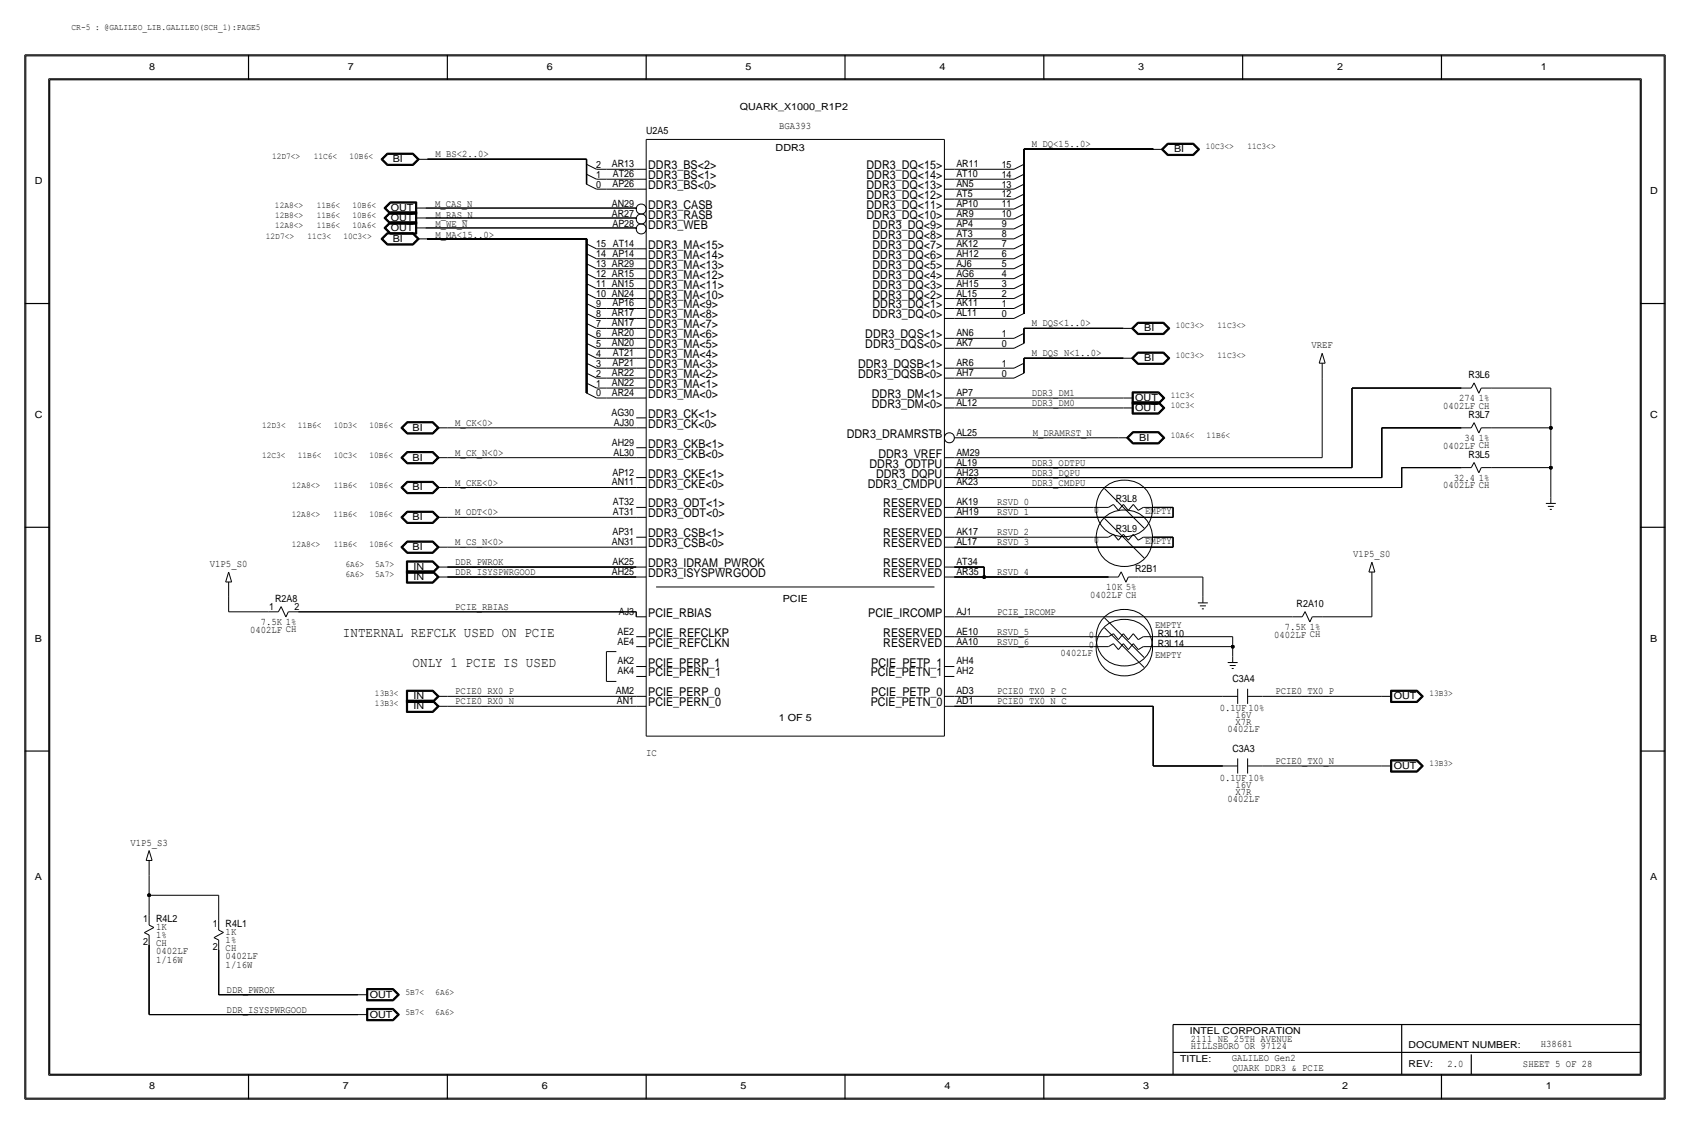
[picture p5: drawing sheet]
<svg xmlns="http://www.w3.org/2000/svg" width="432mm" height="287mm" viewBox="0 0 432 287" stroke-linecap="round" stroke-linejoin="round" font-family="sans-serif">
<g fill="none" stroke="#000" stroke-width=".3">
<path d="M6.3 14v266.7zM6.4 14h419zM63.5 14v6.4zM114.3 14v6.4zM165.1 14v6.4zM215.9 14v6.4zM266.7 14v6.4zM317.5 14v6.4zM368.3 14v6.4zM425.4 14v266.7zM12.7 20.4h406.4zM12.7 20.4v254z"/>
<path d="M261.6 38.2v3.8zM261.6 38.2h33zM419.1 20.4v254zM109.2 40.7h40.7zM149.9 44.5v2.5zM149.9 42v2.5zM149.9 40.7v1.3zM261.6 59.7v2.6zM261.6 57.2v2.5zM261.6 54.7v2.5zM261.6 52.1v2.6zM261.6 49.6v2.5z"/>
<path d="M261.6 47v2.6zM261.6 44.5v2.5zM261.6 42v2.5zM6.3 77.5h6.4zM109.2 61h40.7zM149.9 77.5v2.6zM149.9 75v2.5zM149.9 72.4v2.6zM149.9 69.9v2.5zM149.9 67.4v2.5zM149.9 64.8v2.6zM149.9 62.3v2.5z"/>
<path d="M149.9 61v1.3zM261.6 77.5v2.6zM261.6 75v2.5zM261.6 72.4v2.6zM261.6 69.9v2.5zM261.6 67.4v2.5zM261.6 64.8v2.6zM261.6 62.3v2.5zM419.1 77.5h6.3zM149.9 97.8v2.6zM149.9 95.3v2.5zM149.9 92.8v2.5z"/>
<path d="M149.9 90.2v2.6zM149.9 87.7v2.5zM149.9 85.1v2.6zM149.9 82.6v2.5zM149.9 80.1v2.5zM261.6 85.1v2.6zM261.6 83.9v1.2zM261.6 83.9h25.4zM261.6 92.8v2.5zM261.6 91.5v1.3zM261.6 91.5h25.4zM6.3 134.7h6.4z"/>
<path d="M419.1 134.7h6.3zM6.3 191.8h6.4zM419.1 191.8h6.3zM12.7 274.4h406.4zM63.5 274.4v6.3zM114.3 274.4v6.3zM165.1 274.4v6.3zM215.9 274.4v6.3zM266.7 274.4v6.3zM299.7 268.8h119.4zM299.7 261.7v12.7zM299.7 261.7h119.4z"/>
<path d="M358.1 261.7v12.7zM368.3 274.4v6.3zM375.9 269.3v5.1zM6.4 280.7h419z"/>
</g>
<g fill="none" stroke="#000" stroke-width=".26">
<path d="M6.6 14.3h418.6zM6.6 14.3v266.2zM425.2 14.3v266.2zM12.4 20.1v254.5zM12.4 20.1h407zM98.9 39.1h6.7zM99 39.2h6.5zM99 39.3h6.5zM99.1 39.4h6.3zM105.4 39.4l1.3 1.3zM105.5 39.3l1.3 1.4zM105.5 39.2l1.5 1.5z"/>
<path d="M105.6 39.1l1.5 1.6zM165.1 35.6h76.2zM165.1 35.6v152.4zM241.3 35.6v152.4zM294.6 38.2h2.6zM296.7 38.2l1.6 1.5zM296.7 38.2l1.6-1.6zM296.9 38.2l1.4 1.4zM296.9 38.2l1.4-1.5zM297 38.2l1.4-1.4zM297 38.2l1.4 1.3zM297.2 38.2l1.2 1.2z"/>
<path d="M298.3 39.7h6.7zM298.3 36.6h6.7zM298.3 39.6h6.6zM298.3 36.7h6.6zM298.4 36.8h6.5zM298.4 39.5h6.5zM298.4 36.9h6.4zM298.4 39.4h6.4zM298.5 36.9l-1.3 1.3zM304.8 36.9l1.3 1.3zM304.8 39.4l1.3-1.2zM304.9 39.5l1.3-1.3z"/>
<path d="M304.9 36.8l1.3 1.4zM304.9 36.7l1.5 1.5zM304.9 39.6l1.5-1.4zM305 36.6l1.5 1.6zM305 39.7l1.5-1.5zM419.4 20.1v254.5zM97.3 40.7l1.6 1.6zM97.3 40.7l1.6-1.6zM97.5 40.7l1.5 1.5zM97.5 40.7l1.5-1.5zM97.6 40.7l1.4-1.4zM97.6 40.7l1.4 1.4z"/>
<path d="M97.8 40.7l1.3-1.3zM97.8 40.7l1.3 1.3zM98.1 53.1l1.6-1.5zM98.1 55.7l1.6-1.6zM98.1 58.2l1.6-1.6zM98.1 53.1l1.6 1.6zM98.1 55.7l1.6 1.6zM98.1 58.2l1.6 1.6zM98.2 53.1l1.5 1.5zM98.2 55.7l1.5 1.5zM98.2 58.2l1.5 1.5zM98.2 53.1l1.5-1.4z"/>
<path d="M98.2 55.7l1.5-1.5zM98.2 58.2l1.5-1.5zM98.4 53.1l1.4-1.3zM98.4 55.7l1.4-1.4zM98.4 58.2l1.4-1.4zM98.4 53.1l1.4 1.4zM98.4 55.7l1.4 1.3zM98.4 58.2l1.4 1.4zM98.6 53.1l1.2-1.2zM98.6 55.7l1.2-1.3zM98.6 58.2l1.2-1.3zM98.6 53.1l1.2 1.3z"/>
<path d="M98.6 55.7l1.2 1.2zM98.6 58.2l1.2 1.3zM98.9 42.3h6.7zM98.9 59.4h6.7zM99 59.5h6.5zM99 42.2h6.5zM99 59.6h6.5zM99 42.1h6.5zM99.1 42h6.3zM99.1 59.7h6.3zM99.7 54.7h6.8zM99.7 57.3h6.8z"/>
<path d="M99.7 59.8h6.8zM99.7 51.6h6.8zM99.7 54.1h6.8zM99.7 56.6h6.8zM99.7 51.7h6.7zM99.7 54.2h6.7zM99.7 56.7h6.7zM99.7 54.6h6.7zM99.7 57.2h6.7zM99.7 59.7h6.7zM99.8 51.8h6.5zM99.8 54.3h6.5z"/>
<path d="M99.8 56.8h6.5zM99.8 54.5h6.5zM99.8 57h6.5zM99.8 59.6h6.5zM99.8 51.9h6.4zM99.8 54.4h6.4zM99.8 56.9h6.4zM99.8 59.5h6.4zM105.4 59.7l1.3 1.3zM105.4 42l1.3-1.3zM105.5 42.1l1.3-1.4zM105.5 59.6l1.3 1.4z"/>
<path d="M105.5 42.2l1.5-1.5zM105.5 59.5l1.5 1.5zM105.6 59.4l1.5 1.6zM105.6 42.3l1.5-1.6zM106.2 51.9v2.5zM106.2 54.4v2.5zM106.2 56.9v2.6zM106.2 53.1h2.5zM106.2 55.7h2.5zM106.2 58.2h2.5zM106.3 51.8v2.7zM106.3 54.3v2.7z"/>
<path d="M106.3 56.8v2.8zM106.4 51.7v2.9zM106.4 54.2v3zM106.4 56.7v3zM106.5 51.6v3.1zM106.5 54.1v3.2zM106.5 56.6v3.2zM106.7 40.7h2.5zM108.7 53.1h53.9zM108.7 58.2h53.9zM108.7 55.7h53.9zM149.9 47l2.5 1.3z"/>
<path d="M149.9 42l2.5 1.2zM149.9 44.5l2.5 1.3zM152.4 48.3h2.5zM152.4 43.2h2.5zM152.4 45.8h2.5zM154.9 43.2h7.7zM154.9 45.8h7.7zM154.9 48.3h7.7zM162.6 58.2v.3zM162.6 55.7v.2zM162.6 53.1v.3zM162.6 48.3h2.5z"/>
<path d="M162.6 45.8h2.5zM162.6 43.2h2.5zM241.3 55.9h2.5zM241.3 43.2h2.5zM241.3 53.4h2.5zM241.3 50.9h2.5zM241.3 48.3h2.5zM241.3 45.8h2.5zM241.3 58.5h2.5zM243.8 58.5h12.7zM243.8 45.8h12.7zM243.8 48.3h12.7z"/>
<path d="M243.8 50.9h12.7zM243.8 53.4h12.7zM243.8 55.9h12.7zM243.8 43.2h12.7zM256.5 45.8h2.6zM256.5 43.2h2.6zM256.5 53.4h2.6zM256.5 50.9h2.6zM256.5 48.3h2.6zM256.5 58.5h2.6zM256.5 55.9h2.6zM259.1 45.8l2.5-1.3z"/>
<path d="M259.1 43.2l2.5-1.2zM259.1 53.4l2.5-1.3zM259.1 50.9l2.5-1.3zM259.1 48.3l2.5-1.3zM259.1 58.5l2.5-1.3zM259.1 55.9l2.5-1.2zM97.3 61l1.6 1.6zM97.3 61l1.6-1.6zM97.5 61l1.5 1.5zM97.5 61l1.5-1.5zM97.6 61l1.4-1.4zM97.6 61l1.4 1.4z"/>
<path d="M97.8 61l1.3-1.3zM97.8 61l1.3 1.3zM98.9 62.6h6.7zM99 62.5h6.5zM99 62.4h6.5zM99.1 62.3h6.3zM105.4 62.3l1.3-1.3zM105.5 62.4l1.3-1.4zM105.5 62.5l1.5-1.5zM105.6 62.6l1.5-1.6zM106.7 61h2.5zM149.9 64.8l2.5 1.3z"/>
<path d="M149.9 62.3l2.5 1.3zM149.9 69.9l2.5 1.3zM149.9 67.4l2.5 1.2zM149.9 72.4l2.5 1.3zM149.9 77.5l2.5 1.3zM149.9 75l2.5 1.3zM152.4 66.1h2.5zM152.4 63.6h2.5zM152.4 71.2h2.5zM152.4 68.6h2.5zM152.4 73.7h2.5zM152.4 78.8h2.5z"/>
<path d="M152.4 76.3h2.5zM154.9 63.6h7.7zM154.9 78.8h7.7zM154.9 66.1h7.7zM154.9 68.6h7.7zM154.9 71.2h7.7zM154.9 73.7h7.7zM154.9 76.3h7.7zM162.6 71.2h2.5zM162.6 73.7h2.5zM162.6 76.3h2.5zM162.6 68.6h2.5z"/>
<path d="M162.6 66.1h2.5zM162.6 78.8h2.5zM162.6 63.6h2.5zM241.3 68.6h2.5zM241.3 71.2h2.5zM241.3 73.7h2.5zM241.3 76.3h2.5zM241.3 78.8h2.5zM241.3 66.1h2.5zM241.3 63.6h2.5zM241.3 61h2.5zM243.8 61h12.7z"/>
<path d="M243.8 63.6h12.7zM243.8 66.1h12.7zM243.8 68.6h12.7zM243.8 71.2h12.7zM243.8 73.7h12.7zM243.8 76.3h12.7zM243.8 78.8h12.7zM256.5 63.6h2.6zM256.5 66.1h2.6zM256.5 61h2.6zM256.5 71.2h2.6zM256.5 68.6h2.6z"/>
<path d="M256.5 78.8h2.6zM256.5 76.3h2.6zM256.5 73.7h2.6zM259.1 63.6l2.5-1.3zM259.1 66.1l2.5-1.3zM259.1 61l2.5-1.3zM259.1 71.2l2.5-1.3zM259.1 68.6l2.5-1.2zM259.1 78.8l2.5-1.3zM259.1 76.3l2.5-1.3zM259.1 73.7l2.5-1.3zM149.9 85.1l2.5 1.3z"/>
<path d="M149.9 80.1l2.5 1.2zM149.9 82.6l2.5 1.3zM149.9 87.7l2.5 1.3zM149.9 90.2l2.5 1.3zM149.9 92.8l2.5 1.2zM149.9 97.8l2.5 1.3zM149.9 95.3l2.5 1.3zM152.4 86.4h2.5zM152.4 81.3h2.5zM152.4 83.9h2.5zM152.4 89h2.5zM152.4 91.5h2.5z"/>
<path d="M152.4 94h2.5zM152.4 99.1h2.5zM152.4 96.6h2.5zM154.9 81.3h7.7zM154.9 83.9h7.7zM154.9 86.4h7.7zM154.9 89h7.7zM154.9 91.5h7.7zM154.9 94h7.7zM154.9 96.6h7.7zM154.9 99.1h7.7zM162.6 86.4h2.5z"/>
<path d="M162.6 89h2.5zM162.6 91.5h2.5zM162.6 94h2.5zM162.6 96.6h2.5zM162.6 99.1h2.5zM162.6 83.9h2.5zM162.6 81.3h2.5zM241.3 86.4h2.5zM241.3 89h2.5zM241.3 96.6h2.5zM241.3 94h2.5zM241.3 81.3h2.5z"/>
<path d="M243.8 94h12.7zM243.8 96.6h12.7zM243.8 86.4h12.7zM243.8 81.3h12.7zM243.8 89h12.7zM256.5 81.3h2.6zM256.5 86.4h2.6zM256.5 89h2.6zM256.5 94h2.6zM256.5 96.6h2.6zM259.1 81.3l2.5-1.2zM259.1 86.4l2.5-1.3z"/>
<path d="M259.1 89l2.5-1.3zM259.1 94l2.5-1.2zM259.1 96.6l2.5-1.3zM287 83.9h2.6zM287 91.5h2.6zM289.1 83.9l1.6-1.6zM289.1 91.5l1.6-1.6zM289.1 83.9l1.6 1.5zM289.1 91.5l1.6 1.6zM289.3 83.9l1.4-1.5zM289.3 91.5l1.4-1.5zM289.3 83.9l1.4 1.4z"/>
<path d="M289.3 91.5l1.4 1.5zM289.4 83.9l1.4-1.4zM289.4 91.5l1.4-1.4zM289.4 83.9l1.4 1.3zM289.4 91.5l1.4 1.4zM289.6 83.9l1.2 1.2zM289.6 91.5l1.2 1.3zM290.7 82.3h6.6zM290.7 89.9h6.6zM290.7 85.4h6.6zM290.7 93.1h6.6zM290.7 82.4h6.6z"/>
<path d="M290.7 90h6.6zM290.7 85.3h6.6zM290.7 93h6.6zM290.8 85.2h6.4zM290.8 92.9h6.4zM290.8 82.5h6.4zM290.8 90.1h6.4zM290.8 82.6l-1.2 1.3zM290.8 90.2l-1.2 1.3zM290.8 82.6h6.4zM290.8 90.2h6.4zM290.8 85.1h6.4z"/>
<path d="M290.8 92.8h6.4zM297.2 82.6l1.2 1.3zM297.2 90.2l1.2 1.3zM297.2 92.8l1.3-1.3zM297.2 85.2l1.4-1.3zM297.2 92.9l1.4-1.4zM297.2 82.5l1.4 1.4zM297.2 90.1l1.4 1.4zM297.3 85.3l1.5-1.4zM297.3 93l1.5-1.5zM297.3 82.4l1.5 1.5zM297.3 90l1.5 1.5z"/>
<path d="M297.3 85.4l1.6-1.5zM297.3 93.1l1.6-1.6zM297.3 82.3l1.6 1.6zM297.3 89.9l1.6 1.6zM298.5 83.9l-1.3 1.2zM337.1 92.8h1.5zM337.8 96.6v20.3zM337.8 92.8v3.8zM337.8 90.2l.8 2.6zM337.8 90.2l-.7 2.6zM345.4 99.1h28zM345.4 99.1v20.3z"/>
<path d="M373.4 99.1h2.5zM376.6 97.8l1.3 2.6zM376.6 97.8l-.7 1.3zM378.5 99.1h2.5zM378.5 99.1l-.6 1.3zM381 99.1h15.2zM396.2 99.1v10.2zM102.4 116.9l1.6 1.6zM102.4 109.3l1.6 1.5zM102.4 116.9l1.6-1.6zM102.4 109.3l1.6-1.6zM102.6 116.9l1.4-1.5z"/>
<path d="M102.6 109.3l1.4-1.5zM102.6 116.9l1.4 1.5zM102.6 109.3l1.4 1.4zM102.7 116.9l1.4-1.4zM102.7 109.3l1.4-1.4zM102.7 116.9l1.4 1.4zM102.7 109.3l1.4 1.3zM102.9 116.9l1.2 1.3zM102.9 109.3l1.2 1.2zM102.9 116.9l1.2-1.3zM102.9 109.3l1.2-1.3zM104 118.5h6.6z"/>
<path d="M104 110.8h6.6zM104 115.3h6.6zM104 107.7h6.6zM104 115.4h6.6zM104 107.8h6.6zM104 118.4h6.6zM104 110.7h6.6zM104.1 115.5h6.4zM104.1 107.9h6.4zM104.1 118.3h6.4zM104.1 110.6h6.4zM104.1 118.2h6.4z"/>
<path d="M104.1 115.6h6.4zM104.1 110.5h6.4zM104.1 108h6.4zM110.5 118.2l1.3-1.3zM110.5 110.5l1.3-1.2zM110.5 115.6l1.3 1.3zM110.5 108l1.3 1.3zM110.5 118.3l1.4-1.4zM110.5 110.6l1.4-1.3zM110.5 115.5l1.4 1.4zM110.5 107.9l1.4 1.4zM110.6 115.4l1.5 1.5z"/>
<path d="M110.6 107.8l1.5 1.5zM110.6 118.4l1.5-1.5zM110.6 110.7l1.5-1.4zM110.6 115.3l1.6 1.6zM110.6 107.7l1.6 1.6zM110.6 118.5l1.6-1.6zM110.6 110.8l1.6-1.5zM111.8 116.9h2.5zM111.8 109.3h2.5zM114.3 116.9h48.3zM114.3 109.3h48.3zM149.9 100.4l2.5 1.3z"/>
<path d="M152.4 101.7h2.5zM154.9 101.7h7.7zM162.6 114.4h2.5zM162.6 116.9h2.5zM162.6 106.7h2.5zM162.6 109.3h2.5zM162.6 101.7h2.5zM241.3 116.9h2.5zM241.3 119.4h2.5zM241.3 101.7h2.5zM241.3 104.2h2.5zM243.8 116.9h94z"/>
<path d="M243.8 119.4h101.6zM243.8 111.8h42zM243.8 101.7h43.2zM243.8 104.2h43.2zM285.8 111.8h2.5zM287 104.2h2.6zM287 101.7h2.6zM287.8 111.8l1.6 1.6zM287.8 111.8l1.6-1.6zM288 111.8l1.5 1.5zM288 111.8l1.5-1.5zM288.1 111.8l1.4-1.4z"/>
<path d="M288.1 111.8l1.4 1.4zM288.3 111.8l1.3 1.3zM288.3 111.8l1.3-1.3zM289.3 105.8h6.8zM289.3 102.6v3.2zM289.3 103.2h6.8zM289.3 100.1v3.1zM289.3 102.6h6.8zM289.3 100.1h6.8zM289.4 102.7v3zM289.4 105.7h6.6zM289.4 100.2v2.9z"/>
<path d="M289.4 103.1h6.6zM289.4 102.7h6.6zM289.4 100.2h6.6zM289.4 113.4h6.7zM289.4 110.2h6.7zM289.5 102.8v2.8zM289.5 105.6h6.5zM289.5 100.3v2.7zM289.5 103h6.5zM289.5 113.3h6.5zM289.5 102.8h6.5zM289.5 100.3h6.5z"/>
<path d="M289.5 110.3h6.5zM289.5 110.4h6.5zM289.5 113.2h6.5zM289.6 102.9h6.3zM289.6 100.4h6.3zM289.6 110.5h6.3zM289.6 102.9v2.6zM289.6 105.5h6.3zM289.6 100.4v2.5zM289.6 113.1h6.3zM295.9 105.5l1.3-1.3zM295.9 113.1l1.3-1.3z"/>
<path d="M295.9 102.9l1.3 1.3zM295.9 100.4l1.3 1.3zM295.9 110.5l1.3 1.3zM296 105.6l1.3-1.4zM296 103l1.3-1.3zM296 113.2l1.3-1.4zM296 102.8l1.3 1.4zM296 100.3l1.3 1.4zM296 110.4l1.3 1.4zM296 105.7l1.5-1.5zM296 103.1l1.5-1.4zM296 113.3l1.5-1.5z"/>
<path d="M296 102.7l1.5 1.5zM296 100.2l1.5 1.5zM296 110.3l1.5 1.5zM296.1 102.6l1.5 1.6zM296.1 100.1l1.5 1.6zM296.1 110.2l1.5 1.6zM296.1 105.8l1.5-1.6zM296.1 103.2l1.5-1.5zM296.1 113.4l1.5-1.6zM297.2 101.7l-1.3 1.2zM353.1 109.3v12.7zM353.1 109.3h20.3z"/>
<path d="M358.1 119.4h15.3zM358.1 119.4v5.1zM373.4 109.3h2.5zM373.4 119.4h2.5zM376.6 108l1.3 2.6zM376.6 118.1l1.3 2.7zM376.6 108l-.7 1.3zM376.6 118.1l-.7 1.3zM378.5 109.3h2.5zM378.5 119.4h2.5zM378.5 109.3l-.6 1.3zM378.5 119.4l-.6 1.4z"/>
<path d="M381 119.4h15.2zM381 109.3h15.2zM396.2 119.4v7.7zM396.2 109.3v10.1zM102.4 132.1l1.6 1.6zM102.4 139.8l1.6 1.5zM102.4 124.5l1.6 1.6zM102.4 124.5l1.6-1.6zM102.6 132.1l1.4-1.4zM102.6 139.8l1.4-1.5zM102.6 124.5l1.4-1.5zM102.6 132.1l1.4 1.5z"/>
<path d="M102.6 139.8l1.4 1.4zM102.6 124.5l1.4 1.5zM102.7 132.1l1.4-1.3zM102.7 139.8l1.4-1.4zM102.7 124.5l1.4-1.4zM102.7 132.1l1.4 1.4zM102.7 139.8l1.4 1.3zM102.7 124.5l1.4 1.4zM102.9 132.1l1.2 1.3zM102.9 139.8l1.2 1.2zM102.9 124.5l1.2 1.3zM102.9 132.1l1.2-1.2z"/>
<path d="M102.9 139.8l1.2-1.3zM102.9 124.5l1.2-1.3zM104 133.7h6.6zM104 126.1h6.6zM104 130.6l-1.6 1.5zM104 138.2l-1.6 1.6zM104 130.6h6.6zM104 138.2h6.6zM104 122.9h6.6zM104 130.7h6.6zM104 138.3h6.6zM104 123h6.6z"/>
<path d="M104 133.6h6.6zM104 126h6.6zM104.1 130.8h6.4zM104.1 138.4h6.4zM104.1 123.1h6.4zM104.1 133.5h6.4zM104.1 125.9h6.4zM104.1 133.4h6.4zM104.1 130.9h6.4zM104.1 138.5h6.4zM104.1 125.8h6.4zM104.1 123.2h6.4z"/>
<path d="M110.5 133.4l1.3-1.3zM110.5 125.8l1.3-1.3zM110.5 130.9l1.3 1.2zM110.5 138.5l1.3 1.3zM110.5 123.2l1.3 1.3zM110.5 133.5l1.4-1.4zM110.5 125.9l1.4-1.4zM110.5 130.8l1.4 1.3zM110.5 138.4l1.4 1.4zM110.5 123.1l1.4 1.4zM110.6 130.7l1.5 1.4zM110.6 138.3l1.5 1.5z"/>
<path d="M110.6 123l1.5 1.5zM110.6 133.6l1.5-1.5zM110.6 126l1.5-1.5zM110.6 130.6l1.6 1.5zM110.6 138.2l1.6 1.6zM110.6 122.9l1.6 1.6zM110.6 133.7l1.6-1.6zM110.6 126.1l1.6-1.6zM111.8 132.1h2.5zM111.8 139.8h2.5zM111.8 124.5h2.5zM114.3 132.1h48.3z"/>
<path d="M114.3 124.5h48.3zM114.3 139.8h48.3zM162.6 139.8h2.5zM162.6 122h2.5zM162.6 129.6h2.5zM162.6 124.5h2.5zM162.6 132.1h2.5zM162.6 137.2h2.5zM241.3 139.8h2.5zM241.3 132.1h2.5zM241.3 137.2h2.5zM241.3 129.6h2.5z"/>
<path d="M241.3 122h2.5zM241.3 124.5h2.5zM243.8 122h109.3zM243.8 132.1h55.9zM243.8 139.8h55.9zM243.8 137.2h35.6zM243.8 129.6h35.6zM243.8 124.5h114.3zM279.4 137.2h3.8zM279.4 129.6h3.8zM282.2 124.8l10.2 10.1zM282.2 132.4l10.2 10.1z"/>
<path d="M283.2 137.2l1.3-.8zM283.2 129.6l1.3-.8zM284.5 136.4l1.3 1.6zM284.5 128.8l1.3 1.6zM287 136.4l1.3 1.6zM287 128.8l1.3 1.6zM287 136.4l-1.2 1.6zM287 128.8l-1.2 1.6zM289.6 136.4l-1.3 1.6zM289.6 128.8l-1.3 1.6zM289.6 136.4l1.2 1.6zM289.6 128.8l1.2 1.6z"/>
<path d="M290.8 138l1.3-.8zM290.8 130.4l1.3-.8zM292.1 137.2h2.5zM292.1 129.6h2.5zM294.6 129.6h5.1zM294.6 137.2h5.1zM299.7 129.6v2.5zM299.7 137.2v2.6zM395 128.6h2.5zM395.5 129.3h1.5zM396 130.1h.5zM396.2 127.1v1.5z"/>
<path d="M57.7 148.6h1.5zM58.4 156.3h10.2zM58.4 146.1l-.7 2.5zM58.4 152.5v3.8zM58.4 148.6v3.9zM58.4 146.1l.8 2.5zM68.6 156.3h2.5zM71.8 154.9l1.3 2.7zM71.8 154.9l-.7 1.4zM73.7 156.3h2.5zM73.7 156.3l-.6 1.3zM76.2 156.3h86.4z"/>
<path d="M103.8 145.8v3.1zM103.8 148.9h6.8zM103.8 143.3v3.1zM103.8 146.4h6.8zM103.8 145.8h6.8zM103.8 143.3h6.8zM103.9 145.9v2.9zM103.9 148.8h6.7zM103.9 143.4v2.9zM103.9 146.3h6.7zM103.9 145.9h6.7zM103.9 143.4h6.7z"/>
<path d="M104 141.3h6.6zM104 146h6.5zM104 143.5h6.5zM104 141.2h6.6zM104 146v2.7zM104 148.7h6.5zM104 143.5v2.7zM104 146.2h6.5zM104.1 141.1h6.4zM104.1 141h6.4zM104.1 146.1h6.4zM104.1 146.1v2.5z"/>
<path d="M104.1 148.6h6.4zM104.1 143.6h6.4zM104.1 143.6v2.5zM110.5 141l1.3-1.2zM110.5 148.6l1.3-1.2zM110.5 146.1l1.3-1.3zM110.5 146.1l1.3 1.3zM110.5 143.6l1.3 1.2zM110.5 141.1l1.4-1.3zM110.5 148.7l1.4-1.3zM110.5 146.2l1.4-1.4zM110.5 146l1.4 1.4z"/>
<path d="M110.5 143.5l1.4 1.3zM110.6 145.9l1.5 1.5zM110.6 143.4l1.5 1.4zM110.6 141.2l1.5-1.4zM110.6 148.8l1.5-1.4zM110.6 146.3l1.5-1.5zM110.6 145.8l1.6 1.6zM110.6 143.3l1.6 1.5zM110.6 141.3l1.6-1.5zM110.6 148.9l1.6-1.5zM110.6 146.4l1.6-1.6zM111.8 147.4h2.5z"/>
<path d="M111.8 144.8h2.5zM114.3 144.8h48.3zM114.3 147.4h48.3zM162.6 156.3v1.2zM162.6 157.5h2.5zM162.6 147.4h2.5zM162.6 144.8h2.5zM167.6 149.9h71.2zM241.3 147.4h2.5zM241.3 144.8h2.5zM241.3 157.5h2.5zM243.8 147.4h7.7z"/>
<path d="M243.8 144.8h7.7zM243.8 157.5h86.4zM251.5 147.4h31.7zM251.5 144.8v2.6zM282.2 157.8l10.2 10.1zM283.2 147.4h2.6zM286.5 146.1l1.2 2.6zM286.5 146.1l-.7 1.3zM288.3 147.4l-.6 1.3zM288.3 147.4h2.5zM290.8 147.4h16.5zM306.1 154h2.5z"/>
<path d="M306.6 154.7h1.5zM307.1 155.5h.5zM307.3 147.4v5.1zM307.3 152.5v1.5zM330.2 157.5h2.5zM333.5 156.2l1.2 2.7zM333.5 156.2l-.8 1.3zM335.3 157.5h2.5zM335.3 157.5l-.6 1.4zM337.8 157.5h12.7zM349.8 146.1h1.5zM350.5 149.9v7.6z"/>
<path d="M350.5 146.1v3.8zM350.5 143.6l.8 2.5zM350.5 143.6l-.7 2.5zM103.8 178.8v3.2zM103.8 176.3v3.1zM103.8 179.4h6.8zM103.8 178.8h6.8zM103.8 176.3h6.8zM103.9 178.9v3zM103.9 176.4v2.9zM103.9 179.3h6.7zM103.9 178.9h6.7z"/>
<path d="M103.9 176.4h6.7zM104 179h6.5zM104 176.5h6.5zM104 179v2.8zM104 176.5v2.7zM104 179.2h6.5zM104.1 179.1h6.4zM104.1 179.1v2.6zM104.1 176.6h6.4zM104.1 176.6v2.5zM110.5 179.1l1.3-1.2zM110.5 179.1l1.3 1.3z"/>
<path d="M110.5 176.6l1.3 1.3zM110.5 179.2l1.4-1.3zM110.5 179l1.4 1.4zM110.5 176.5l1.4 1.4zM110.6 178.9l1.5 1.5zM110.6 176.4l1.5 1.5zM110.6 179.3l1.5-1.4zM110.6 178.8l1.6 1.6zM110.6 176.3l1.6 1.6zM110.6 179.4l1.6-1.5zM111.8 177.9h2.5zM114.3 177.9h48.3z"/>
<path d="M154.9 174h2.6zM154.9 166.4v7.6zM154.9 166.4h2.6zM162.6 165.2h2.5zM162.6 170.2h2.5zM162.6 177.9h2.5zM162.6 172.8h2.5zM162.6 162.6h2.5zM241.3 165.2h2.5zM241.3 172.8h2.5zM241.3 177.9h2.5zM241.3 170.2h2.5z"/>
<path d="M241.3 162.6h2.5zM243.8 165.2h35.6zM243.8 162.6h35.6zM243.8 177.9h68.6zM279.4 165.2h3.8zM279.4 162.6h3.8zM282.2 160.3l10.2 10.2zM283.2 165.2l1.3-.8zM283.2 162.6l1.3-.8zM284.5 164.4l1.3 1.5zM284.5 161.8l1.3 1.6zM287 164.4l1.3 1.5z"/>
<path d="M287 161.8l1.3 1.6zM287 164.4l-1.2 1.5zM287 161.8l-1.2 1.6zM289.6 164.4l-1.3 1.5zM289.6 161.8l-1.3 1.6zM289.6 164.4l1.2 1.5zM289.6 161.8l1.2 1.6zM290.8 165.9l1.3-.7zM290.8 163.4l1.3-.8zM292.1 165.2h2.5zM292.1 162.6h2.5zM294.6 162.6h20.4z"/>
<path d="M294.6 165.2h20.4zM312.4 177.9h3.8zM313.7 169.2h2.5zM314.2 170h1.5zM314.7 170.7h.5zM315 165.2v2.5zM315 162.6v2.6zM315 167.7v1.5zM316.2 175.9v3.9zM318.8 177.9h3.8zM318.8 175.9v3.9zM322.6 177.9h30.5z"/>
<path d="M353.1 177.9h2.5zM355.3 179.4h6.8zM355.3 176.3v3.1zM355.3 176.3h6.8zM355.4 176.4h6.7zM355.4 176.4v2.9zM355.4 179.3h6.7zM355.5 176.5v2.7zM355.5 179.2h6.5zM355.5 176.5h6.5zM355.6 176.6h6.3zM355.6 176.6v2.5z"/>
<path d="M355.6 179.1h6.3zM361.9 176.6l1.3 1.3zM361.9 179.1l1.3-1.2zM362 176.5l1.4 1.4zM362 179.2l1.4-1.3zM362.1 179.3l1.4-1.4zM362.1 176.4l1.4 1.5zM362.1 176.3l1.6 1.6zM362.1 179.4l1.6-1.5zM103.8 182h6.8zM103.9 181.9h6.7zM104 181.8h6.5z"/>
<path d="M104.1 181.7h6.4zM110.5 181.7l1.3-1.3zM110.5 181.8l1.4-1.4zM110.6 181.9l1.5-1.5zM110.6 182l1.6-1.6zM111.8 180.4h2.5zM114.3 180.4h48.3zM162.6 180.4h2.5zM165.1 188h76.2zM241.3 180.4h2.5zM243.8 180.4h50.8zM294.6 195.6h17.8z"/>
<path d="M294.6 180.4v15.2zM312.4 195.6h3.8zM316.2 193.7v3.9zM318.8 195.6h3.8zM318.8 193.7v3.9zM322.6 195.6h30.5zM353.1 195.6h2.5zM355.3 197.2h6.8zM355.3 194.1v3.1zM355.3 194.1h6.8zM355.4 194.2h6.7zM355.4 194.2v2.9z"/>
<path d="M355.4 197.1h6.7zM355.5 194.3v2.7zM355.5 197h6.5zM355.5 194.3h6.5zM355.6 194.4h6.3zM355.6 194.4v2.5zM355.6 196.9h6.3zM361.9 194.4l1.3 1.2zM361.9 196.9l1.3-1.3zM362 194.3l1.4 1.3zM362 197l1.4-1.4zM362.1 197.1l1.4-1.5z"/>
<path d="M362.1 194.2l1.4 1.4zM362.1 194.1l1.6 1.5zM362.1 197.2l1.6-1.6zM37.3 219.8h1.6zM38.1 217.2l-.8 2.6zM38.1 219.8v3.8zM38.1 217.2l.8 2.6zM36.9 238.2l2.4-1.3zM36.9 238.2l1.2 .6zM38.1 228.7h17.8zM38.1 228.7v5zM38.1 223.6v5.1z"/>
<path d="M38.1 238.8v2.6zM38.1 233.7v2.6zM38.1 236.3l1.2 .6zM54.7 239.5l1.2 .6zM54.7 239.5l2.4-1.3zM55.9 228.7v6.3zM55.9 235v2.5zM55.9 237.5l1.2 .7zM38.1 259.1h53.3zM38.1 241.4v17.7zM55.9 254.1h35.5zM55.9 242.6v11.5z"/>
<path d="M55.9 240.1v2.5zM91.4 259.1h2.6zM91.4 254.1h2.6zM93.7 257.6h6.8zM93.7 252.5h6.8zM93.7 257.6v3.1zM93.7 255.6h6.8zM93.7 252.5v3.1zM93.8 257.7h6.6zM93.8 252.6h6.6zM93.8 257.7v2.9zM93.8 252.6v2.9z"/>
<path d="M93.8 255.5h6.6zM93.9 257.8v2.7zM93.9 252.7v2.7zM93.9 255.4h6.5zM93.9 257.8h6.5zM93.9 252.7h6.5zM94 257.9v2.5zM94 252.8v2.5zM94 255.3h6.3zM94 257.9h6.3zM94 252.8h6.3zM100.3 255.3l1.3-1.2z"/>
<path d="M100.3 257.9l1.3 1.2zM100.3 252.8l1.3 1.3zM100.4 255.4l1.4-1.3zM100.4 257.8l1.4 1.3zM100.4 252.7l1.4 1.4zM100.4 257.7l1.5 1.4zM100.4 252.6l1.5 1.5zM100.4 255.5l1.5-1.4zM100.5 257.6l1.6 1.5zM100.5 252.5l1.6 1.6zM101.8 259.1l-1.4 1.4zM102.1 254.1l-1.6 1.5z"/>
<path d="M12.4 274.6h407zM93.7 260.7h6.8zM93.8 260.6h6.6zM93.9 260.5h6.5zM94 260.4h6.3zM100.3 260.4l1.3-1.3zM100.4 260.6l1.5-1.5zM100.5 260.7l1.6-1.6zM6.6 280.5h418.6z"/>
<circle cx="163.8" cy="53.4" r="1.28"/>
<circle cx="163.8" cy="55.9" r="1.28"/>
<circle cx="163.8" cy="58.5" r="1.28"/>
<circle cx="242.6" cy="111.8" r="1.28"/>
<circle cx="287.3" cy="137.5" r="7.3"/>
<circle cx="287.3" cy="129.9" r="7.3"/>
<circle cx="287.3" cy="162.9" r="7.3"/>
<circle cx="287.3" cy="165.5" r="7.3"/>
</g>
<g fill="#000" stroke="#000" stroke-width=".26">
<circle cx="396.2" cy="109.3" r=".41"/>
<circle cx="396.2" cy="119.4" r=".41"/>
<circle cx="251.5" cy="147.4" r=".41"/>
<circle cx="315" cy="165.2" r=".41"/>
<circle cx="38.1" cy="228.7" r=".41"/>
</g>
<g font-size="3.6">
<text x="87.6" y="162.6">INTERNAL REFCLK USED ON PCIE</text>
<text x="105.4" y="170.2">ONLY 1 PCIE IS USED</text>
</g>
<g font-size="3.1">
<text x="165.6" y="45.8">DDR3_BS&lt;1&gt;</text>
<text x="165.6" y="43.2">DDR3_BS&lt;2&gt;</text>
<text x="221.4" y="43.2">DDR3_DQ&lt;15&gt;</text>
<text x="221.4" y="45.8">DDR3_DQ&lt;14&gt;</text>
<text x="165.6" y="48.3">DDR3_BS&lt;0&gt;</text>
<text x="165.6" y="53.4">DDR3_CASB</text>
<text x="221.4" y="53.4">DDR3_DQ&lt;11&gt;</text>
<text x="221.4" y="50.9">DDR3_DQ&lt;12&gt;</text>
<text x="221.4" y="48.3">DDR3_DQ&lt;13&gt;</text>
<text x="165.6" y="55.9">DDR3_RASB</text>
<text x="165.6" y="58.5">DDR3_WEB</text>
<text x="221.4" y="55.9">DDR3_DQ&lt;10&gt;</text>
<text x="222.9" y="58.5">DDR3_DQ&lt;9&gt;</text>
<text x="165.6" y="63.6">DDR3_MA&lt;15&gt;</text>
<text x="222.9" y="63.6">DDR3_DQ&lt;7&gt;</text>
<text x="222.9" y="61">DDR3_DQ&lt;8&gt;</text>
<text x="165.6" y="71.2">DDR3_MA&lt;12&gt;</text>
<text x="165.6" y="68.6">DDR3_MA&lt;13&gt;</text>
<text x="165.6" y="66.1">DDR3_MA&lt;14&gt;</text>
<text x="222.9" y="71.2">DDR3_DQ&lt;4&gt;</text>
<text x="222.9" y="68.6">DDR3_DQ&lt;5&gt;</text>
<text x="222.9" y="66.1">DDR3_DQ&lt;6&gt;</text>
<text x="165.6" y="76.3">DDR3_MA&lt;10&gt;</text>
<text x="165.6" y="73.7">DDR3_MA&lt;11&gt;</text>
<text x="222.9" y="76.3">DDR3_DQ&lt;2&gt;</text>
<text x="222.9" y="73.7">DDR3_DQ&lt;3&gt;</text>
<text x="165.6" y="83.9">DDR3_MA&lt;7&gt;</text>
<text x="165.6" y="81.3">DDR3_MA&lt;8&gt;</text>
<text x="165.6" y="78.8">DDR3_MA&lt;9&gt;</text>
<text x="222.9" y="81.3">DDR3_DQ&lt;0&gt;</text>
<text x="222.9" y="78.8">DDR3_DQ&lt;1&gt;</text>
<text x="165.6" y="89">DDR3_MA&lt;5&gt;</text>
<text x="165.6" y="86.4">DDR3_MA&lt;6&gt;</text>
<text x="221.1" y="89">DDR3_DQS&lt;0&gt;</text>
<text x="221.1" y="86.4">DDR3_DQS&lt;1&gt;</text>
<text x="165.6" y="94">DDR3_MA&lt;3&gt;</text>
<text x="165.6" y="91.5">DDR3_MA&lt;4&gt;</text>
<text x="219.2" y="94">DDR3_DQSB&lt;1&gt;</text>
<text x="165.6" y="99.1">DDR3_MA&lt;1&gt;</text>
<text x="165.6" y="96.6">DDR3_MA&lt;2&gt;</text>
<text x="165.6" y="101.7">DDR3_MA&lt;0&gt;</text>
<text x="219.2" y="96.6">DDR3_DQSB&lt;0&gt;</text>
<text x="222.8" y="101.7">DDR3_DM&lt;1&gt;</text>
<text x="165.6" y="106.7">DDR3_CK&lt;1&gt;</text>
<text x="222.8" y="104.2">DDR3_DM&lt;0&gt;</text>
<text x="165.6" y="109.3">DDR3_CK&lt;0&gt;</text>
<text x="216.4" y="111.8">DDR3_DRAMRSTB</text>
<text x="165.6" y="116.9">DDR3_CKB&lt;0&gt;</text>
<text x="165.6" y="114.4">DDR3_CKB&lt;1&gt;</text>
<text x="222.2" y="119.4">DDR3_ODTPU</text>
<text x="224.4" y="116.9">DDR3_VREF</text>
<text x="165.6" y="124.5">DDR3_CKE&lt;0&gt;</text>
<text x="165.6" y="122">DDR3_CKE&lt;1&gt;</text>
<text x="221.7" y="124.5">DDR3_CMDPU</text>
<text x="223.8" y="122">DDR3_DQPU</text>
<text x="165.6" y="129.6">DDR3_ODT&lt;1&gt;</text>
<text x="225.7" y="129.6">RESERVED</text>
<text x="165.6" y="137.2">DDR3_CSB&lt;1&gt;</text>
<text x="165.6" y="132.1">DDR3_ODT&lt;0&gt;</text>
<text x="225.7" y="137.2">RESERVED</text>
<text x="225.7" y="132.1">RESERVED</text>
<text x="165.6" y="139.8">DDR3_CSB&lt;0&gt;</text>
<text x="225.7" y="139.8">RESERVED</text>
<text x="165.6" y="147.4">DDR3_ISYSPWRGOOD</text>
<text x="165.6" y="144.8">DDR3_IDRAM_PWROK</text>
<text x="225.7" y="144.8">RESERVED</text>
<text x="225.7" y="147.4">RESERVED</text>
<text x="165.6" y="157.5">PCIE_RBIAS</text>
<text x="221.9" y="157.5">PCIE_IRCOMP</text>
<text x="165.6" y="162.6">PCIE_REFCLKP</text>
<text x="165.6" y="165.2">PCIE_REFCLKN</text>
<text x="225.7" y="162.6">RESERVED</text>
<text x="225.7" y="165.2">RESERVED</text>
<text x="165.6" y="172.8">PCIE_PERN_1</text>
<text x="165.6" y="170.2">PCIE_PERP_1</text>
<text x="222.5" y="172.8">PCIE_PETN_1</text>
<text x="222.6" y="170.2">PCIE_PETP_1</text>
<text x="165.6" y="177.9">PCIE_PERP_0</text>
<text x="222.6" y="177.9">PCIE_PETP_0</text>
<text x="165.6" y="180.4">PCIE_PERN_0</text>
<text x="222.5" y="180.4">PCIE_PETN_0</text>
</g>
<g font-size="2.6">
<text x="165.1" y="34.3">U2A5</text>
<text x="199.1" y="33.1">BGA393</text>
<text x="111.3" y="40.2">M_BS&lt;2..0&gt;</text>
<text x="263.7" y="37.6">M_DQ&lt;15..0&gt;</text>
<text x="152.3" y="42.8">2</text>
<text x="152.3" y="45.4">1</text>
<text x="152.3" y="47.9">0</text>
<text x="156.3" y="42.7">AR13</text>
<text x="156.5" y="47.8">AP26</text>
<text x="156.6" y="45.3">AT26</text>
<text x="244.3" y="42.7">AR11</text>
<text x="244.3" y="47.8">AN5</text>
<text x="244.3" y="45.2">AT10</text>
<text x="255.9" y="47.9">13</text>
<text x="255.9" y="45.4">14</text>
<text x="255.9" y="42.8">15</text>
<text x="111.1" y="52.8">M_CAS_N</text>
<text x="156.3" y="52.9">AN29</text>
<text x="244.3" y="52.9">AP10</text>
<text x="244.3" y="50.3">AT5</text>
<text x="255.9" y="50.4">12</text>
<text x="255.9" y="53">11</text>
<text x="111.3" y="55.7">M_RAS_N</text>
<text x="111.3" y="58">M_WE_N</text>
<text x="156.3" y="55.4">AR27</text>
<text x="156.5" y="57.9">AP28</text>
<text x="244.3" y="55.4">AR9</text>
<text x="244.3" y="57.9">AP4</text>
<text x="255.9" y="55.5">10</text>
<text x="255.9" y="58.1">9</text>
<text x="111.3" y="60.8">M_MA&lt;15..0&gt;</text>
<text x="152.3" y="63.1">15 AT14</text>
<text x="152.3" y="65.7">14 AP14</text>
<text x="244.3" y="65.6">AH12</text>
<text x="244.3" y="63">AK12</text>
<text x="244.3" y="60.5">AT3</text>
<text x="255.9" y="60.6">8</text>
<text x="255.9" y="65.7">6</text>
<text x="255.9" y="63.1">7</text>
<text x="152.3" y="68.2">13 AR29</text>
<text x="152.3" y="70.8">12 AR15</text>
<text x="244.3" y="70.7">AG6</text>
<text x="244.3" y="68.1">AJ6</text>
<text x="255.9" y="68.2">5</text>
<text x="255.9" y="70.8">4</text>
<text x="152.3" y="75.9">10 AN24</text>
<text x="152.3" y="73.3">11 AN15</text>
<text x="244.3" y="75.7">AL15</text>
<text x="244.3" y="73.2">AH15</text>
<text x="255.9" y="73.3">3</text>
<text x="255.9" y="75.8">2</text>
<text x="152.3" y="80.9">8</text>
<text x="152.3" y="78.4">9</text>
<text x="152.3" y="83.5">7</text>
<text x="156.3" y="83.4">AN17</text>
<text x="156.3" y="80.8">AR17</text>
<text x="156.5" y="78.3">AP16</text>
<text x="244.3" y="80.8">AL11</text>
<text x="244.3" y="78.3">AK11</text>
<text x="255.9" y="80.9">0</text>
<text x="255.9" y="78.4">1</text>
<text x="263.7" y="83.4">M_DQS&lt;1..0&gt;</text>
<text x="152.3" y="88.6">5</text>
<text x="152.3" y="86">6</text>
<text x="156.3" y="88.4">AN20</text>
<text x="156.3" y="85.9">AR20</text>
<text x="244.3" y="88.4">AK7</text>
<text x="244.3" y="85.9">AN6</text>
<text x="255.9" y="88.5">0</text>
<text x="255.9" y="86">1</text>
<text x="335.1" y="88.9">VREF</text>
<text x="152.3" y="93.6">3</text>
<text x="152.3" y="91.1">4</text>
<text x="156.5" y="93.5">AP21</text>
<text x="156.6" y="91">AT21</text>
<text x="244.3" y="93.5">AR6</text>
<text x="255.9" y="93.6">1</text>
<text x="263.7" y="91">M_DQS_N&lt;1..0&gt;</text>
<text x="152.3" y="96.2">2</text>
<text x="152.3" y="98.7">1</text>
<text x="152.3" y="101.3">0</text>
<text x="156.3" y="98.6">AN22</text>
<text x="156.3" y="96.1">AR22</text>
<text x="156.3" y="101.1">AR24</text>
<text x="244.3" y="101.1">AP7</text>
<text x="244.3" y="96.1">AH7</text>
<text x="255.9" y="96.2">0</text>
<text x="263.7" y="101.1">DDR3_DM1</text>
<text x="375.2" y="96.6">R3L6</text>
<text x="156.2" y="106.2">AG30</text>
<text x="244.3" y="103.7">AL12</text>
<text x="263.7" y="103.7">DDR3_DM0</text>
<text x="368.7" y="104.4">0402LF CH</text>
<text x="372.8" y="102.4">274</text>
<text x="375.2" y="106.7">R3L7</text>
<text x="377.9" y="102.4">1%</text>
<text x="116.3" y="108.8">M_CK&lt;0&gt;</text>
<text x="156.3" y="113.8">AH29</text>
<text x="156.9" y="108.8">AJ30</text>
<text x="244.3" y="111.3">AL25</text>
<text x="263.9" y="111.3">M_DRAMRST_N</text>
<text x="374.2" y="112.6">34</text>
<text x="377.9" y="112.6">1%</text>
<text x="116.3" y="116.4">M_CK_N&lt;0&gt;</text>
<text x="156.7" y="116.4">AL30</text>
<text x="244.3" y="118.9">AL19</text>
<text x="244.3" y="116.4">AM29</text>
<text x="263.7" y="118.9">DDR3_ODTPU</text>
<text x="368.7" y="114.6">0402LF CH</text>
<text x="375.2" y="116.9">R3L5</text>
<text x="116.3" y="124">M_CKE&lt;0&gt;</text>
<text x="156.3" y="124">AN11</text>
<text x="156.5" y="121.4">AP12</text>
<text x="244.3" y="124">AK23</text>
<text x="244.3" y="121.4">AH23</text>
<text x="263.7" y="121.5">DDR3_DQPU</text>
<text x="263.7" y="124">DDR3_CMDPU</text>
<text x="368.7" y="124.8">0402LF CH</text>
<text x="371.5" y="122.7">32.4 1%</text>
<text x="116.3" y="131.6">M_ODT&lt;0&gt;</text>
<text x="156.6" y="131.6">AT31</text>
<text x="156.6" y="129.1">AT32</text>
<text x="244.3" y="129.1">AK19</text>
<text x="244.3" y="131.6">AH19</text>
<text x="254.8" y="129.1">RSVD_0</text>
<text x="254.8" y="131.6">RSVD_1</text>
<text x="279.5" y="131.1">0</text>
<text x="285.1" y="128.3">R3L8</text>
<text x="292.6" y="131.3">EMPTY</text>
<text x="156.5" y="136.7">AP31</text>
<text x="244.3" y="136.7">AK17</text>
<text x="254.8" y="136.7">RSVD_2</text>
<text x="285.1" y="135.9">R3L9</text>
<text x="116.3" y="139.2">M_CS_N&lt;0&gt;</text>
<text x="156.3" y="139.2">AN31</text>
<text x="244.3" y="139.2">AL17</text>
<text x="254.8" y="139.2">RSVD_3</text>
<text x="279.5" y="138.7">0</text>
<text x="292.6" y="138.9">EMPTY</text>
<text x="345.7" y="142.3">V1P5_S0</text>
<text x="53.6" y="144.8">V1P5_S0</text>
<text x="116.3" y="144.3">DDR_PWROK</text>
<text x="116.3" y="146.9">DDR_ISYSPWRGOOD</text>
<text x="156.3" y="146.9">AH25</text>
<text x="156.5" y="144.3">AK25</text>
<text x="244.3" y="144.3">AT34</text>
<text x="244.3" y="146.8">AR35</text>
<text x="254.8" y="146.9">RSVD_4</text>
<text x="290" y="146.1">R2B1</text>
<text x="68.8" y="155.7">1</text>
<text x="70.3" y="153.7">R2A8</text>
<text x="75.2" y="155.7">2</text>
<text x="116.3" y="155.8">PCIE_RBIAS</text>
<text x="278.6" y="152.7">0402LF CH</text>
<text x="282.7" y="150.7">10K 5%</text>
<text x="331.3" y="155">R2A10</text>
<text x="63.9" y="161.6">0402LF CH</text>
<text x="66.7" y="159.6">7.5K 1%</text>
<text x="158.1" y="157">AJ3</text>
<text x="244.3" y="157">AJ1</text>
<text x="254.8" y="157">PCIE_IRCOMP</text>
<text x="295.1" y="160.5">EMPTY</text>
<text x="328.3" y="160.8">7.5K 1%</text>
<text x="157.7" y="162.1">AE2</text>
<text x="157.7" y="164.6">AE4</text>
<text x="244.3" y="162.1">AE10</text>
<text x="244.3" y="164.6">AA10</text>
<text x="254.8" y="164.6">RSVD_6</text>
<text x="254.8" y="162.1">RSVD_5</text>
<text x="271" y="167.4">0402LF</text>
<text x="278.2" y="162.9">0</text>
<text x="278.2" y="165.4">0</text>
<text x="295.9" y="162.6">R3L10</text>
<text x="295.9" y="165.2">R3L14</text>
<text x="325.5" y="162.9">0402LF CH</text>
<text x="157.7" y="172.3">AK4</text>
<text x="157.7" y="169.7">AK2</text>
<text x="244.3" y="172.3">AH2</text>
<text x="244.3" y="169.7">AH4</text>
<text x="295.1" y="168">EMPTY</text>
<text x="116.3" y="179.9">PCIE0_RX0_N</text>
<text x="116.3" y="177.3">PCIE0_RX0_P</text>
<text x="157.4" y="177.3">AM2</text>
<text x="157.6" y="179.9">AN1</text>
<text x="244.3" y="179.9">AD1</text>
<text x="244.3" y="177.3">AD3</text>
<text x="254.8" y="177.3">PCIE0_TX0_P_C</text>
<text x="254.8" y="179.9">PCIE0_TX0_N_C</text>
<text x="314.9" y="174.3">C3A4</text>
<text x="325.9" y="177.3">PCIE0_TX0_P</text>
<text x="311.7" y="181.7">0.1UF 10%</text>
<text x="315.7" y="183.4">16V</text>
<text x="315.7" y="185.2">X7R</text>
<text x="313.7" y="187">0402LF</text>
<text x="165.1" y="193.1">IC</text>
<text x="314.9" y="192.1">C3A3</text>
<text x="325.9" y="195.1">PCIE0_TX0_N</text>
<text x="311.7" y="199.4">0.1UF 10%</text>
<text x="315.7" y="201.2">16V</text>
<text x="315.7" y="203">X7R</text>
<text x="313.7" y="204.8">0402LF</text>
<text x="33.3" y="216">V1P5_S3</text>
<text x="36.6" y="235.5">1</text>
<text x="39.9" y="235.5">R4L2</text>
<text x="39.9" y="237.6">1K</text>
<text x="39.9" y="239.6">1%</text>
<text x="54.4" y="236.8">1</text>
<text x="57.7" y="238.8">1K</text>
<text x="57.7" y="236.8">R4L1</text>
<text x="36.6" y="241.3">2</text>
<text x="39.9" y="243.7">0402LF</text>
<text x="39.9" y="245.9">1/16W</text>
<text x="39.9" y="241.6">CH</text>
<text x="54.4" y="242.6">2</text>
<text x="57.7" y="244.9">0402LF</text>
<text x="57.7" y="240.9">1%</text>
<text x="57.7" y="242.9">CH</text>
<text x="57.7" y="247.2">1/16W</text>
<text x="57.9" y="253.5">DDR_PWROK</text>
<text x="57.9" y="258.6">DDR_ISYSPWRGOOD</text>
<text x="304.3" y="268">HILLSBORO OR 97124</text>
<text x="304.3" y="266.2">2111 NE 25TH AVENUE</text>
<text x="393.7" y="267.5">H38681</text>
<text x="314.7" y="271.1">GALILEO Gen2</text>
<text x="315" y="273.6">QUARK DDR3 &amp; PCIE</text>
<text x="369.8" y="272.6">2.0</text>
<text x="389.1" y="272.6">SHEET 5 OF 28</text>
</g>
<g font-size="2.5">
<text x="38.1" y="17.8">8</text>
<text x="88.9" y="17.8">7</text>
<text x="139.7" y="17.8">6</text>
<text x="190.5" y="17.8">5</text>
<text x="240" y="17.8">4</text>
<text x="290.8" y="17.8">3</text>
<text x="341.6" y="17.8">2</text>
<text x="393.7" y="17.8">1</text>
<text x="189" y="28">QUARK_X1000_R1P2</text>
<text x="100.3" y="41.5">BI</text>
<text x="198.2" y="38.5">DDR3</text>
<text x="300" y="38.9">BI</text>
<text x="8.9" y="47">D</text>
<text x="99.8" y="53.9">OUT</text>
<text x="421.6" y="49.6">D</text>
<text x="99.8" y="56.4">OUT</text>
<text x="99.8" y="59">OUT</text>
<text x="100.3" y="61.8">BI</text>
<text x="292.4" y="84.6">BI</text>
<text x="292.4" y="92.3">BI</text>
<text x="8.9" y="106.7">C</text>
<text x="290.1" y="105">OUT</text>
<text x="290.1" y="102.4">OUT</text>
<text x="421.6" y="106.7">C</text>
<text x="105.4" y="110">BI</text>
<text x="291.1" y="112.6">BI</text>
<text x="105.4" y="117.7">BI</text>
<text x="105.4" y="125.3">BI</text>
<text x="105.4" y="132.9">BI</text>
<text x="105.4" y="140.5">BI</text>
<text x="105.7" y="148.1">IN</text>
<text x="105.7" y="145.6">IN</text>
<text x="200" y="153.7">PCIE</text>
<text x="8.9" y="163.9">B</text>
<text x="421.6" y="163.9">B</text>
<text x="105.7" y="178.6">IN</text>
<text x="356.1" y="178.6">OUT</text>
<text x="105.7" y="181.2">IN</text>
<text x="199" y="184.2">1 OF 5</text>
<text x="356.1" y="196.4">OUT</text>
<text x="8.9" y="224.8">A</text>
<text x="421.6" y="224.8">A</text>
<text x="94.5" y="254.8">OUT</text>
<text x="94.5" y="259.9">OUT</text>
<text x="38.1" y="278.2">8</text>
<text x="87.6" y="278.2">7</text>
<text x="138.4" y="278.2">6</text>
<text x="189.2" y="278.2">5</text>
<text x="241.3" y="278.2">4</text>
<text x="292.1" y="278.2">3</text>
<text x="342.9" y="278.2">2</text>
<text x="395" y="278.2">1</text>
</g>
<g font-size="2.4">
<text x="304" y="264.2">INTEL CORPORATION</text>
<text x="359.9" y="267.8">DOCUMENT NUMBER:</text>
<text x="301.5" y="271.3">TITLE:</text>
<text x="359.9" y="272.6">REV:</text>
</g>
<g font-size="2.3">
<text x="18.3" y="7.7">CR-5 : @GALILEO_LIB.GALILEO(SCH_1):PAGE5</text>
<text x="69.5" y="40.7">12D7&lt;&gt;</text>
<text x="80.2" y="40.7">11C6&lt;</text>
<text x="89.3" y="40.7">10B6&lt;</text>
<text x="308.1" y="38.2">10C3&lt;&gt;</text>
<text x="318.7" y="38.2">11C3&lt;&gt;</text>
<text x="70.3" y="53.1">12A8&lt;&gt;</text>
<text x="80.9" y="53.1">11B6&lt;</text>
<text x="90.1" y="53.1">10B6&lt;</text>
<text x="70.3" y="55.7">12B8&lt;&gt;</text>
<text x="70.3" y="58.2">12A8&lt;&gt;</text>
<text x="80.9" y="55.7">11B6&lt;</text>
<text x="80.9" y="58.2">11B6&lt;</text>
<text x="90.1" y="55.7">10B6&lt;</text>
<text x="90.1" y="58.2">10A6&lt;</text>
<text x="67.9" y="61">12D7&lt;&gt;</text>
<text x="78.6" y="61">11C3&lt;</text>
<text x="87.7" y="61">10C3&lt;&gt;</text>
<text x="300.4" y="83.9">10C3&lt;&gt;</text>
<text x="311.1" y="83.9">11C3&lt;&gt;</text>
<text x="300.4" y="91.5">10C3&lt;&gt;</text>
<text x="311.1" y="91.5">11C3&lt;&gt;</text>
<text x="299.2" y="101.7">11C3&lt;</text>
<text x="299.2" y="104.2">10C3&lt;</text>
<text x="67" y="109.3">12D3&lt;</text>
<text x="76.1" y="109.3">11B6&lt;</text>
<text x="85.3" y="109.3">10D3&lt;</text>
<text x="94.4" y="109.3">10B6&lt;</text>
<text x="299.2" y="111.8">10A6&lt;</text>
<text x="308.3" y="111.8">11B6&lt;</text>
<text x="67" y="116.9">12C3&lt;</text>
<text x="76.1" y="116.9">11B6&lt;</text>
<text x="85.3" y="116.9">10C3&lt;</text>
<text x="94.4" y="116.9">10B6&lt;</text>
<text x="74.6" y="124.5">12A8&lt;&gt;</text>
<text x="85.3" y="124.5">11B6&lt;</text>
<text x="94.4" y="124.5">10B6&lt;</text>
<text x="74.6" y="132.1">12A8&lt;&gt;</text>
<text x="85.2" y="132.1">11B6&lt;</text>
<text x="94.4" y="132.1">10B6&lt;</text>
<text x="74.6" y="139.8">12A8&lt;&gt;</text>
<text x="85.3" y="139.8">11B6&lt;</text>
<text x="94.4" y="139.8">10B6&lt;</text>
<text x="88.3" y="144.8">6A6&gt;</text>
<text x="88.3" y="147.4">6A6&gt;</text>
<text x="95.9" y="144.8">5A7&gt;</text>
<text x="95.9" y="147.4">5A7&gt;</text>
<text x="95.8" y="177.9">13B3&lt;</text>
<text x="365.2" y="177.9">13B3&gt;</text>
<text x="95.8" y="180.4">13B3&lt;</text>
<text x="365.2" y="195.6">13B3&gt;</text>
<text x="103.6" y="254.1">5B7&lt;</text>
<text x="111.2" y="254.1">6A6&gt;</text>
<text x="103.6" y="259.1">5B7&lt;</text>
<text x="111.2" y="259.1">6A6&gt;</text>
</g>
</svg>
